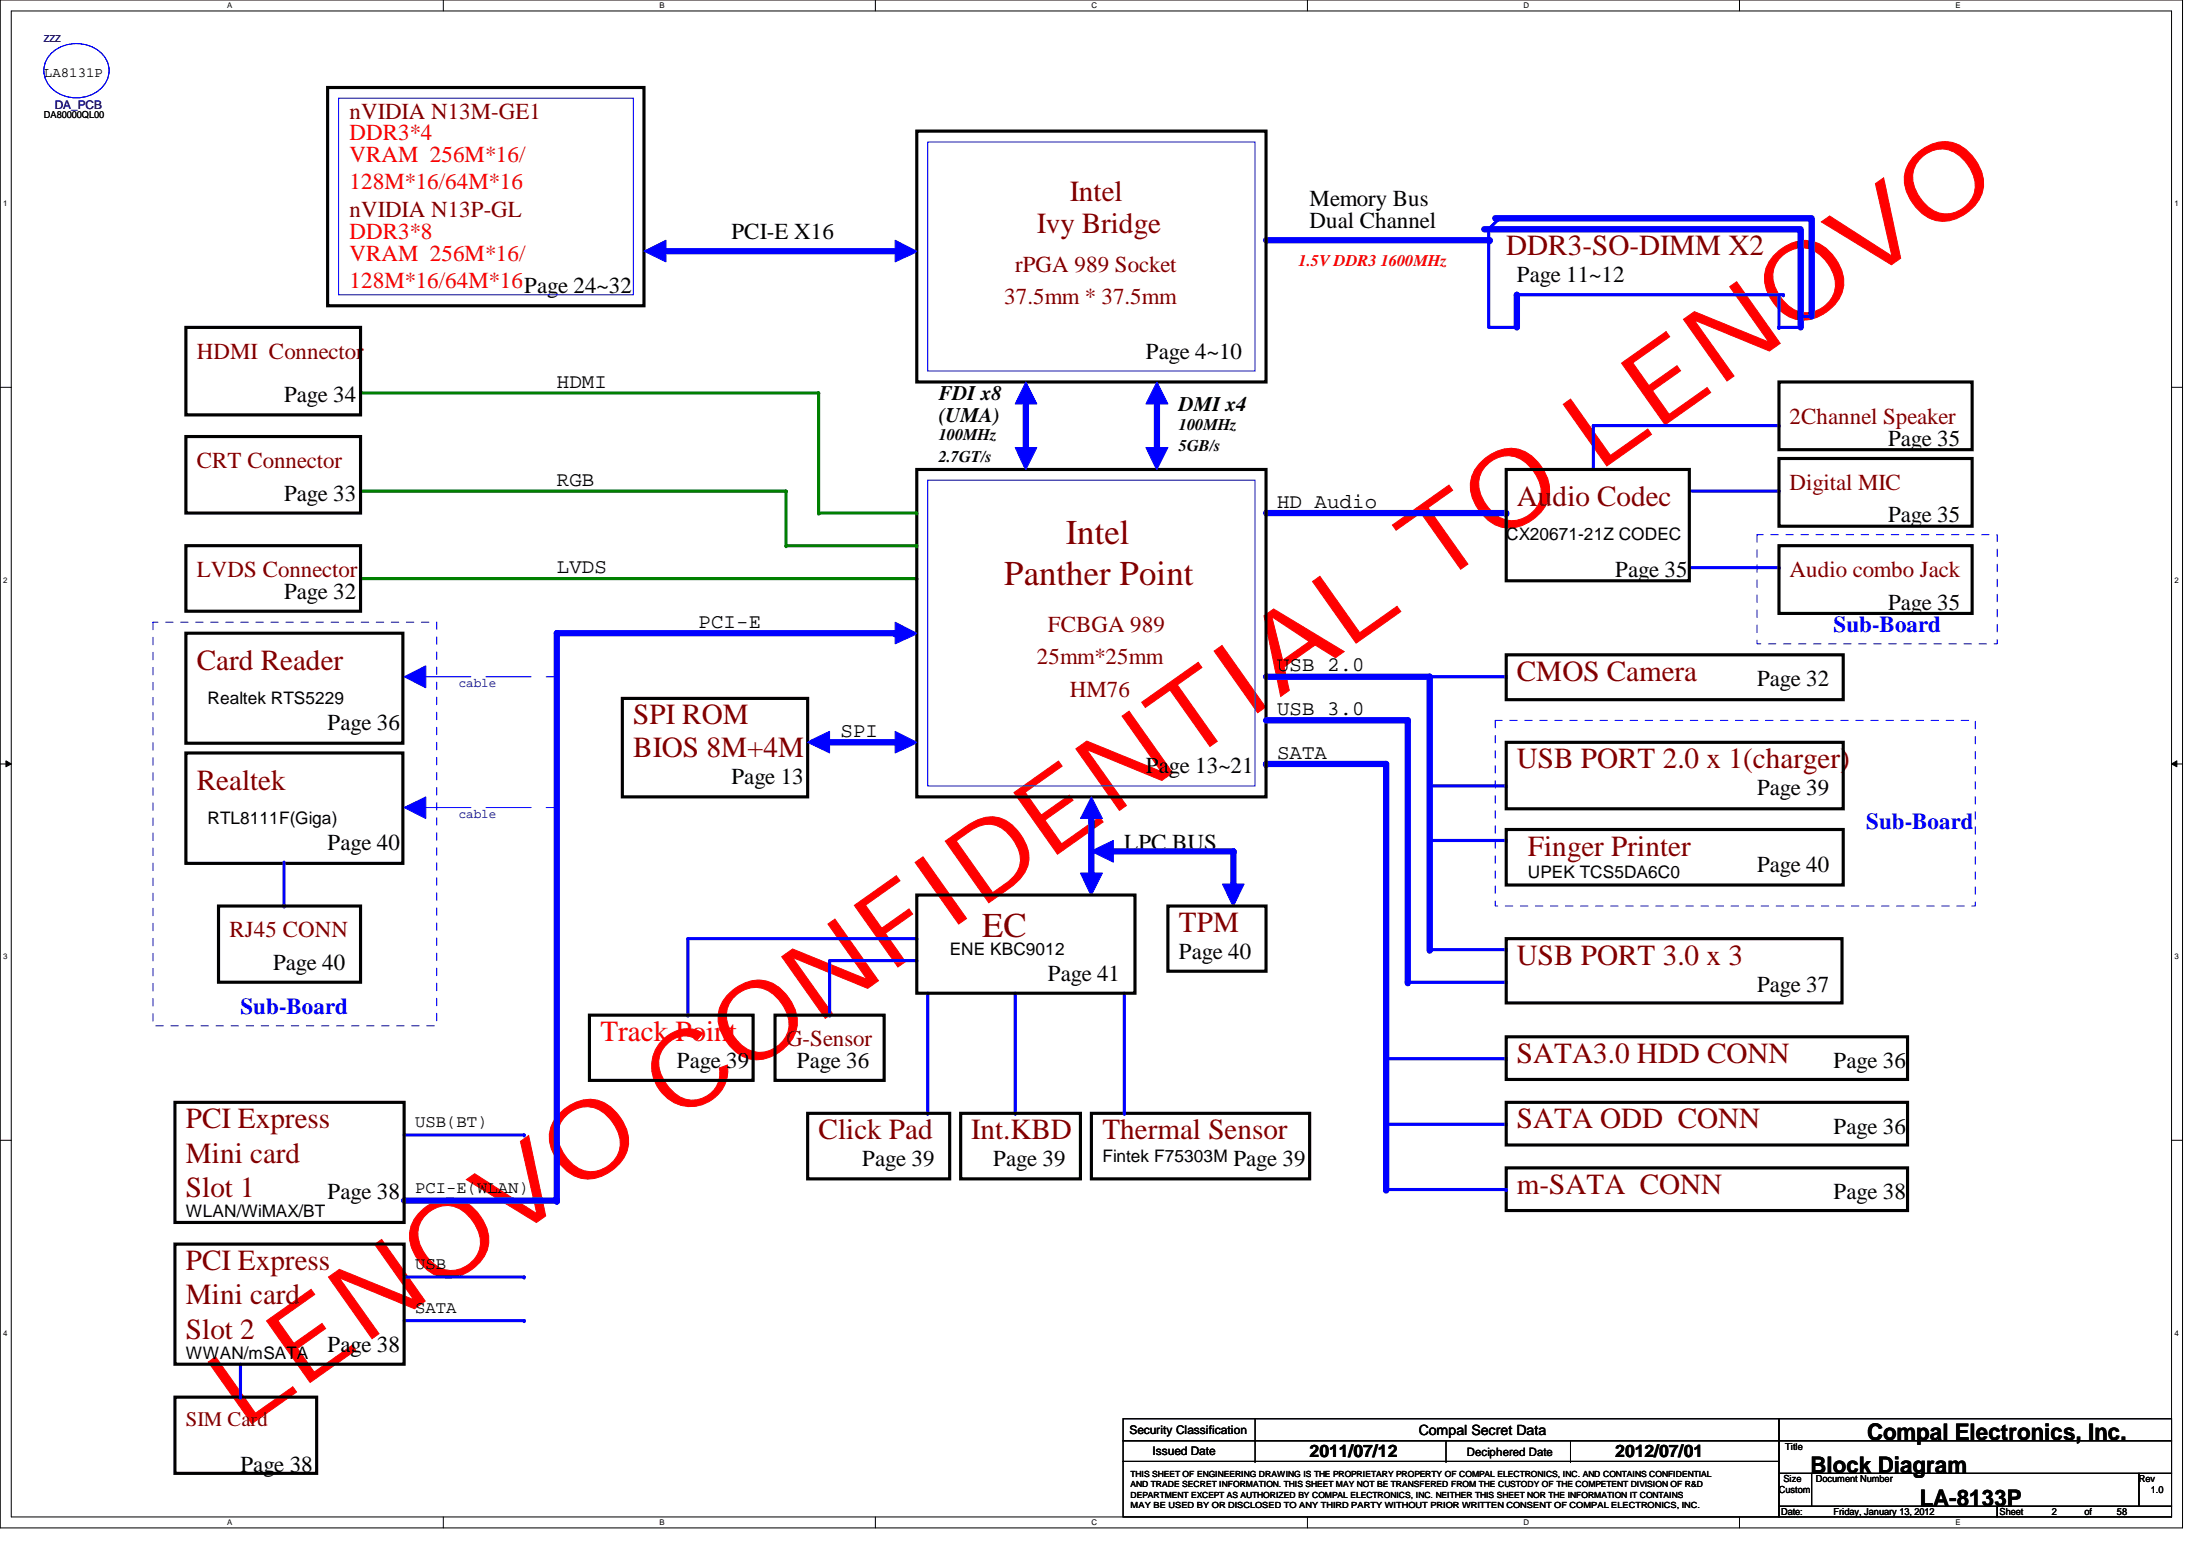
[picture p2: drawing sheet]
<svg xmlns="http://www.w3.org/2000/svg" width="297mm" height="210mm" viewBox="0 0 297 210" stroke-linecap="round" stroke-linejoin="round" font-family="sans-serif">
<path d="M0 0h294.7v206.2h-294.7zM1.5 1.5h291.7v203.3h-291.7z" fill="none" stroke="#000" stroke-width=".14"/>
<g fill="#fff">
<path d="M30.7 .2h.7v1.2h-.7z"/>
<path d="M30.7 204.9h.7v1.2h-.7z"/>
</g>
<path d="M59.9 0v1.5M59.9 204.8v1.4" fill="none" stroke="#000" stroke-width=".14"/>
<g fill="#fff">
<path d="M89 .2h.7v1.2h-.7z"/>
<path d="M89 204.9h.7v1.2h-.7z"/>
</g>
<path d="M118.2 0v1.5M118.2 204.8v1.4" fill="none" stroke="#000" stroke-width=".14"/>
<g fill="#fff">
<path d="M147.4 .2h.7v1.2h-.7z"/>
<path d="M147.4 204.9h.7v1.2h-.7z"/>
</g>
<path d="M176.5 0v1.5M176.5 204.8v1.4" fill="none" stroke="#000" stroke-width=".14"/>
<g fill="#fff">
<path d="M205.7 .2h.8v1.2h-.8z"/>
<path d="M205.7 204.9h.8v1.2h-.8z"/>
</g>
<path d="M234.9 0v1.5M234.9 204.8v1.4" fill="none" stroke="#000" stroke-width=".14"/>
<g fill="#fff">
<path d="M264 .2h.7v1.2h-.7z"/>
<path d="M264 204.9h.7v1.2h-.7z"/>
<path d="M.4 26.9h.6v1.2h-.6z"/>
<path d="M293.6 26.9h.6v1.2h-.6z"/>
<path d="M.4 77.7h.6v1.2h-.6z"/>
<path d="M293.6 77.7h.6v1.2h-.6z"/>
</g>
<path d="M0 52.3h1.5M293.2 52.3h1.5" fill="none" stroke="#000" stroke-width=".14"/>
<g fill="#fff">
<path d="M.4 128.5h.6v1.2h-.6z"/>
<path d="M293.6 128.5h.6v1.2h-.6z"/>
</g>
<path d="M0 103.1h1.5M.8 102.7l.7 .4-.7 .4zM293.2 103.1l.7-.4v.8zM293.2 103.1h1.5" fill="none" stroke="#000" stroke-width=".14"/>
<path d="M.8 102.7l.7 .4-.7 .4zM293.2 103.1l.7-.4v.8z" fill="#000"/>
<g fill="#fff">
<path d="M.4 179.3h.6v1.2h-.6z"/>
<path d="M293.6 179.3h.6v1.2h-.6z"/>
</g>
<g fill="none" stroke="#000" stroke-width=".14">
<path d="M0 153.9h1.5M293.2 153.9h1.5M151.6 191.5h88.6v3h-88.6zM151.6 194.5h88.6v2.8h-88.6zM151.6 197.3h88.6v7.5h-88.6zM169.5 194.5h.1M169.5 197.3h.1M169.5 191.5v5.8M195.2 197.3h.1M195.2 194.5v2.8M212 197.3h.1M212 194.5v2.8"/>
<path d="M240.2 191.5h53v3h-53zM240.2 194.5h53v4.4h-53zM240.2 198.9h4.4v4.4h-4.4zM244.6 198.9h44.2v4.4h-44.2zM288.8 198.9h4.4v4.4h-4.4zM240.2 203.3h29.5v1.5h-29.5zM269.7 203.3h23.5v1.5h-23.5z"/>
</g>
<path d="M54.6 172.4h16.2" fill="none" stroke="#00f" stroke-width=".42"/>
<circle cx="70.8" cy="172.4" r=".21" fill="#00f"/>
<path d="M54.6 162.1h20.6" fill="none" stroke="#00f" stroke-width=".85"/>
<circle cx="75.2" cy="162.1" r=".42" fill="#00f"/>
<path d="M54.6 153.2h16.2" fill="none" stroke="#00f" stroke-width=".42"/>
<circle cx="70.8" cy="153.2" r=".21" fill="#00f"/>
<path d="M215.1 57.4h25.1" fill="none" stroke="#00f" stroke-width=".42"/>
<circle cx="240.2" cy="57.4" r=".21" fill="#00f"/>
<path d="M110.5 100.2h11.8" fill="none" stroke="#00f" stroke-width=".85"/>
<circle cx="110.5" cy="100.2" r=".42" fill="#00f"/>
<path d="M215.1 57.4v6" fill="none" stroke="#00f" stroke-width=".42"/>
<circle cx="215.1" cy="57.4" r=".21" fill="#00f"/>
<path d="M193 106.1h10.4" fill="none" stroke="#00f" stroke-width=".42"/>
<circle cx="203.4" cy="106.1" r=".21" fill="#00f"/>
<path d="M187.2 142.9h16.2" fill="none" stroke="#00f" stroke-width=".42"/>
<circle cx="203.4" cy="142.9" r=".21" fill="#00f"/>
<path d="M147.4 109v10.3" fill="none" stroke="#00f" stroke-width=".85"/>
<circle cx="147.4" cy="119.3" r=".42" fill="#00f"/>
<path d="M138.5 53v9" fill="none" stroke="#00f" stroke-width=".85"/>
<circle cx="138.5" cy="62" r=".42" fill="#00f"/>
<path d="M228.4 66.3h11.8" fill="none" stroke="#00f" stroke-width=".42"/>
<circle cx="240.2" cy="66.3" r=".21" fill="#00f"/>
<path d="M193 91.4h10.4" fill="none" stroke="#00f" stroke-width=".42"/>
<circle cx="203.4" cy="91.4" r=".21" fill="#00f"/>
<path d="M125.3 134.1v16.2" fill="none" stroke="#00f" stroke-width=".42"/>
<circle cx="125.3" cy="150.3" r=".21" fill="#00f"/>
<path d="M200.4 30.9h42.7v13.3" fill="none" stroke="#00f" stroke-width=".85"/>
<path d="M243.1 42.7h1.5" fill="none" stroke="#00f" stroke-width=".42"/>
<circle cx="244.6" cy="42.7" r=".21" fill="#00f"/>
<path d="M201 30.9v13.3h3.8" fill="none" stroke="#00f" stroke-width=".42"/>
<path d="M170.9 103.1h16.3" fill="none" stroke="#00f" stroke-width=".85"/>
<circle cx="170.9" cy="103.1" r=".42" fill="#00f"/>
<path d="M137.1 134.1v16.2" fill="none" stroke="#00f" stroke-width=".42"/>
<circle cx="137.1" cy="150.3" r=".21" fill="#00f"/>
<path d="M202.5 29.5l-1.5 1.4" fill="none" stroke="#00f" stroke-width=".42"/>
<circle cx="201" cy="30.9" r=".21" fill="#00f"/>
<path d="M204.8 39.8v4.4" fill="none" stroke="#00f" stroke-width=".85"/>
<circle cx="204.8" cy="39.8" r=".42" fill="#00f"/>
<path d="M240.2 44.2h2.9" fill="none" stroke="#00f" stroke-width=".42"/>
<circle cx="240.2" cy="44.2" r=".21" fill="#00f"/>
<path d="M204.8 39.8h36" fill="none" stroke="#00f" stroke-width=".42"/>
<circle cx="240.8" cy="39.8" r=".21" fill="#00f"/>
<path d="M201.9 29.5h42.7v13.2" fill="none" stroke="#00f" stroke-width=".85"/>
<path d="M240.2 39.8v4.4" fill="none" stroke="#00f" stroke-width=".42"/>
<circle cx="240.2" cy="44.2" r=".21" fill="#00f"/>
<path d="M170.9 32.4h30.2" fill="none" stroke="#00f" stroke-width=".85"/>
<circle cx="201.1" cy="32.4" r=".42" fill="#00f"/>
<path d="M170.9 69.3h32.5" fill="none" stroke="#00f" stroke-width=".85"/>
<circle cx="203.4" cy="69.3" r=".42" fill="#00f"/>
<path d="M170.9 91.4h22.1" fill="none" stroke="#00f" stroke-width=".85"/>
<circle cx="193" cy="91.4" r=".42" fill="#00f"/>
<path d="M156.2 53v9" fill="none" stroke="#00f" stroke-width=".85"/>
<circle cx="156.2" cy="62" r=".42" fill="#00f"/>
<path d="M228.4 76.6h11.8" fill="none" stroke="#00f" stroke-width=".42"/>
<circle cx="240.2" cy="76.6" r=".21" fill="#00f"/>
<path d="M187.2 151.8h16.2" fill="none" stroke="#00f" stroke-width=".42"/>
<circle cx="203.4" cy="151.8" r=".21" fill="#00f"/>
<path d="M112 129.7v7.3" fill="none" stroke="#00f" stroke-width=".42"/>
<circle cx="112" cy="137" r=".21" fill="#00f"/>
<path d="M112 129.7h11.8" fill="none" stroke="#00f" stroke-width=".42"/>
<circle cx="123.8" cy="129.7" r=".21" fill="#00f"/>
<path d="M75.2 85.5v76.6" fill="none" stroke="#00f" stroke-width=".85"/>
<circle cx="75.2" cy="162.1" r=".42" fill="#00f"/>
<path d="M54.6 178.3h16.2" fill="none" stroke="#00f" stroke-width=".42"/>
<circle cx="70.8" cy="178.3" r=".21" fill="#00f"/>
<path d="M92.9 126.7v10.3" fill="none" stroke="#00f" stroke-width=".42"/>
<circle cx="92.9" cy="137" r=".21" fill="#00f"/>
<path d="M92.9 126.7h30.9" fill="none" stroke="#00f" stroke-width=".42"/>
<circle cx="123.8" cy="126.7" r=".21" fill="#00f"/>
<path d="M193 91.4v36.8" fill="none" stroke="#00f" stroke-width=".85"/>
<circle cx="193" cy="128.2" r=".42" fill="#00f"/>
<path d="M187.2 103.1v57.5" fill="none" stroke="#00f" stroke-width=".85"/>
<circle cx="187.2" cy="160.6" r=".42" fill="#00f"/>
<path d="M193 113.5h10.4" fill="none" stroke="#00f" stroke-width=".42"/>
<circle cx="203.4" cy="113.5" r=".21" fill="#00f"/>
<path d="M88.4 33.9h33.9" fill="none" stroke="#00f" stroke-width=".85"/>
<circle cx="88.4" cy="33.9" r=".42" fill="#00f"/>
<path d="M48.7 66.3h57.4" fill="none" stroke="#008000" stroke-width=".42"/>
<circle cx="106.1" cy="66.3" r=".21" fill="#008000"/>
<path d="M48.7 53h61.8" fill="none" stroke="#008000" stroke-width=".42"/>
<circle cx="110.5" cy="53" r=".21" fill="#008000"/>
<path d="M110.5 53v16.3" fill="none" stroke="#008000" stroke-width=".42"/>
<circle cx="110.5" cy="69.3" r=".21" fill="#008000"/>
<path d="M48.7 78.1h75.1" fill="none" stroke="#008000" stroke-width=".42"/>
<circle cx="123.8" cy="78.1" r=".21" fill="#008000"/>
<path d="M193 128.2h10.4" fill="none" stroke="#00f" stroke-width=".42"/>
<circle cx="203.4" cy="128.2" r=".21" fill="#00f"/>
<path d="M190.1 132.6h13.3" fill="none" stroke="#00f" stroke-width=".42"/>
<circle cx="203.4" cy="132.6" r=".21" fill="#00f"/>
<g fill="none" stroke="#000" stroke-width=".42">
<path d="M44.2 11.8h42.7v29.5h-42.7zM123.8 17.7h47.1v33.9h-47.1zM25.1 44.2h23.6v11.8h-23.6zM25.1 58.9h23.6v10.4h-23.6zM25.1 73.7h23.6v8.8h-23.6zM123.8 63.4h47.1v44.2h-47.1zM203.4 63.4h24.7v15h-24.7zM240.2 73.7h26.1v9.1h-26.1zM84 94.3h25v13.3h-25zM203.4 88.4h45.5v6h-45.5zM203.4 100.2h45.5v9h-45.5zM203.4 112h45.5v7.5h-45.5z"/>
<path d="M79.6 137h22.1v8.8h-22.1zM104.6 137h14.8v8.8h-14.8zM203.4 126.7h45.3v8.7h-45.3zM203.4 140h54.2v5.7h-54.2zM109 150.3h19.2v8.8h-19.2zM129.7 150.3h16.2v8.8h-16.2zM147.4 150.3h29.4v8.8h-29.4zM203.4 148.8h54.2v5.8h-54.2z"/>
</g>
<path d="M154.7 60.4h3l-1.5 3z" fill-rule="evenodd" fill="#00f"/>
<path d="M154.7 60.4h3l-1.5 3z" fill="none" stroke="#00f" stroke-width=".14"/>
<path d="M156.2 51.6l1.5 2.9h-3z" fill-rule="evenodd" fill="#00f"/>
<path d="M156.2 51.6l1.5 2.9h-3z" fill="none" stroke="#00f" stroke-width=".14"/>
<path d="M138.5 51.6l1.5 2.9h-2.9z" fill-rule="evenodd" fill="#00f"/>
<path d="M138.5 51.6l1.5 2.9h-2.9z" fill="none" stroke="#00f" stroke-width=".14"/>
<path d="M137.1 60.4h2.9l-1.5 3z" fill-rule="evenodd" fill="#00f"/>
<path d="M137.1 60.4h2.9l-1.5 3z" fill="none" stroke="#00f" stroke-width=".14"/>
<path d="M147.4 107.6l1.4 2.9h-2.9z" fill-rule="evenodd" fill="#00f"/>
<path d="M147.4 107.6l1.4 2.9h-2.9z" fill="none" stroke="#00f" stroke-width=".14"/>
<path d="M145.9 117.9h2.9l-1.4 2.9z" fill-rule="evenodd" fill="#00f"/>
<path d="M145.9 117.9h2.9l-1.4 2.9z" fill="none" stroke="#00f" stroke-width=".14"/>
<path d="M120.9 32.4l2.9 1.5-.4 .3-2.5 1.1z" fill-rule="evenodd" fill="#00f"/>
<path d="M120.9 32.4l2.9 1.5-.4 .3-2.5 1.1z" fill="none" stroke="#00f" stroke-width=".14"/>
<path d="M86.9 33.9l3-1.5v2.9z" fill-rule="evenodd" fill="#00f"/>
<path d="M86.9 33.9l3-1.5v2.9z" fill="none" stroke="#00f" stroke-width=".14"/>
<path d="M120.9 98.7l2.9 1.5-.4 .3-2.5 1.1z" fill-rule="evenodd" fill="#00f"/>
<path d="M120.9 98.7l2.9 1.5-.4 .3-2.5 1.1z" fill="none" stroke="#00f" stroke-width=".14"/>
<path d="M109 100.2l3-1.5v2.9z" fill-rule="evenodd" fill="#00f"/>
<path d="M109 100.2l3-1.5v2.9z" fill="none" stroke="#00f" stroke-width=".14"/>
<path d="M120.9 84l2.9 1.5-.4 .3-2.5 1.1z" fill-rule="evenodd" fill="#00f"/>
<path d="M120.9 84l2.9 1.5-.4 .3-2.5 1.1z" fill="none" stroke="#00f" stroke-width=".14"/>
<path d="M151.8 134.1v16.2" fill="none" stroke="#00f" stroke-width=".42"/>
<circle cx="151.8" cy="150.3" r=".21" fill="#00f"/>
<path d="M123.8 120.8h29.4v13.3h-29.4zM23.6 188.6h19.2v10.3h-19.2z" fill="none" stroke="#000" stroke-width=".42"/>
<path d="M32.5 184.1v4.5" fill="none" stroke="#00f" stroke-width=".42"/>
<circle cx="32.5" cy="188.6" r=".21" fill="#00f"/>
<path d="M240.2 51.6h26.1v9.1h-26.1zM240.2 61.9h26.1v9.1h-26.1zM23.6 148.8h31v16.2h-31zM23.6 167.9h31v16.2h-31z" fill="none" stroke="#000" stroke-width=".42"/>
<path d="M170.9 97.2h19.2" fill="none" stroke="#00f" stroke-width=".85"/>
<circle cx="190.1" cy="97.2" r=".42" fill="#00f"/>
<path d="M190.1 97.2v35.4" fill="none" stroke="#00f" stroke-width=".85"/>
<circle cx="190.1" cy="132.6" r=".42" fill="#00f"/>
<path d="M203.4 157.6h54.2v5.8h-54.2z" fill="none" stroke="#000" stroke-width=".42"/>
<path d="M187.2 160.6h16.2" fill="none" stroke="#00f" stroke-width=".42"/>
<circle cx="203.4" cy="160.6" r=".21" fill="#00f"/>
<path d="M237.2 72.2h32.5v14.7h-32.5zM201.9 97.2h64.8v25.1h-64.8z" fill="none" stroke="#00f" stroke-width=".14" stroke-dasharray="1 1 1 1 1 1 1 1"/>
<path d="M150.3 114.9h16.2" fill="none" stroke="#00f" stroke-width=".85"/>
<circle cx="166.5" cy="114.9" r=".42" fill="#00f"/>
<path d="M165.1 119.3h2.9l-1.5 3z" fill-rule="evenodd" fill="#00f"/>
<path d="M165.1 119.3h2.9l-1.5 3z" fill="none" stroke="#00f" stroke-width=".14"/>
<path d="M147.4 114.9l2.9-1.4v2.9z" fill-rule="evenodd" fill="#00f"/>
<path d="M147.4 114.9l2.9-1.4v2.9z" fill="none" stroke="#00f" stroke-width=".14"/>
<path d="M157.7 122.3h13.2v8.8h-13.2z" fill="none" stroke="#000" stroke-width=".42"/>
<path d="M75.2 85.5h45.7" fill="none" stroke="#00f" stroke-width=".85"/>
<circle cx="120.9" cy="85.5" r=".42" fill="#00f"/>
<path d="M25.1 85.5h29.3v14.8h-29.3zM25.1 101.6h29.3v14.9h-29.3z" fill="none" stroke="#000" stroke-width=".42"/>
<path d="M20.7 84h38.3v54.5h-38.3z" fill="none" stroke="#00f" stroke-width=".14" stroke-dasharray="1 1 1 1 1 1 1 1"/>
<path d="M38.4 116.4v5.9" fill="none" stroke="#00f" stroke-width=".42"/>
<circle cx="38.4" cy="122.3" r=".21" fill="#00f"/>
<path d="M29.5 122.3h19.2v10.3h-19.2z" fill="none" stroke="#000" stroke-width=".42"/>
<path d="M54.6 109l2.9-1.4v2.9z" fill-rule="evenodd" fill="#00f"/>
<path d="M54.6 109l2.9-1.4v2.9z" fill="none" stroke="#00f" stroke-width=".14"/>
<path d="M54.6 91.4l2.9-1.5v2.9z" fill-rule="evenodd" fill="#00f"/>
<path d="M54.6 91.4l2.9-1.5v2.9z" fill="none" stroke="#00f" stroke-width=".14"/>
<path d="M57.5 91.4h17.7M75.2 91.4h.1M57.5 109h17.7M75.2 109h.1" fill="none" stroke="#00f" stroke-width=".14" stroke-dasharray="6.1 2"/>
<path d="M166.5 114.9v4.4" fill="none" stroke="#00f" stroke-width=".85"/>
<circle cx="166.5" cy="119.3" r=".42" fill="#00f"/>
<path d="M45.7 13.3h39.8v26.5h-39.8zM125.3 19.2h44.2v30.9h-44.2zM125.3 64.8h44.2v41.3h-44.2z" fill="none" stroke="#00f" stroke-width=".14"/>
<path d="M106.1 66.3v7.4" fill="none" stroke="#008000" stroke-width=".42"/>
<circle cx="106.1" cy="73.7" r=".21" fill="#008000"/>
<path d="M106.1 73.7h17.7" fill="none" stroke="#008000" stroke-width=".42"/>
<circle cx="123.8" cy="73.7" r=".21" fill="#008000"/>
<path d="M110.5 69.3h13.3" fill="none" stroke="#008000" stroke-width=".42"/>
<circle cx="123.8" cy="69.3" r=".21" fill="#008000"/>
<path d="M7.2 6.9a4.9 4.9 0 0 1 7.2 1.2 3.5 3.5 0 0 1-2.4 4.8 4.7 4.7 0 0 1-5.7-1.9 3.2 3.2 0 0 1 .9-4.1z" fill="none" stroke="#00f" stroke-width=".14"/>
<text font-size="14.4" fill="#f00" x="32.7" y="193.1" transform="rotate(-35 32.7 193.1)">LENOVO CONFIDENTIAL TO LENOVO</text>
<g font-size="4.7" fill="#800000">
<text x="143.9" y="73.4">Intel</text>
<text x="135.6" y="79">Panther Point</text>
<text x="132.6" y="126.5">EC</text>
</g>
<g font-size="3.9" fill="#800000">
<text x="144.4" y="27.1">Intel</text>
<text x="140" y="31.5">Ivy Bridge</text>
<text x="203.4" y="34.5">DDR3-SO-DIMM X2</text>
<text x="204.8" y="68.3">Audio Codec</text>
<text x="26.6" y="90.4">Card Reader</text>
<text x="204.8" y="91.9">CMOS Camera</text>
<text x="85.5" y="97.8">SPI ROM</text>
<text x="26.6" y="106.6">Realtek</text>
<text x="85.5" y="102.2">BIOS 8M+4M</text>
<text x="204.8" y="103.7">USB PORT 2.0 x 1(charger)</text>
<text x="206.3" y="115.5">Finger Printer</text>
<text x="159.2" y="125.8">TPM</text>
<text x="204.8" y="130.2">USB PORT 3.0 x 3</text>
<text x="204.8" y="143.5">SATA3.0 HDD CONN</text>
<text x="25.1" y="152.3">PCI Express</text>
<text x="110.5" y="153.8">Click Pad</text>
<text x="131.1" y="153.8">Int.KBD</text>
<text x="148.8" y="153.8">Thermal Sensor</text>
<text x="204.8" y="152.3">SATA ODD CONN</text>
<text x="25.1" y="156.9">Mini card</text>
<text x="25.1" y="161.5">Slot 1</text>
<text x="204.8" y="161.2">m-SATA CONN</text>
<text x="25.1" y="171.4">PCI Express</text>
<text x="25.1" y="176.1">Mini card</text>
<text x="25.1" y="180.7">Slot 2</text>
</g>
<text font-size="3.9" fill="#f00" x="81.1" y="140.5">Track Point</text>
<g font-size="3.1" fill="#800000">
<text x="47.2" y="16">nVIDIA N13M-GE1</text>
<text x="47.2" y="29.3">nVIDIA N13P-GL</text>
<text x="135.6" y="41.1">37.5mm * 37.5mm</text>
<text x="137.1" y="36.7">rPGA 989 Socket</text>
<text x="26.6" y="48.4">HDMI Connector</text>
<text x="241.6" y="57.3">2Channel Speaker</text>
<text x="26.6" y="63.2">CRT Connector</text>
<text x="241.6" y="66.1">Digital MIC</text>
<text x="26.6" y="77.9">LVDS Connector</text>
<text x="241.6" y="77.9">Audio combo Jack</text>
<text x="140" y="89.7">25mm*25mm</text>
<text x="141.5" y="85.3">FCBGA 989</text>
<text x="144.4" y="94.1">HM76</text>
<text x="31" y="126.5">RJ45 CONN</text>
<text x="106.1" y="141.2">G-Sensor</text>
</g>
<g font-size="3.1" fill="#f00">
<text x="47.2" y="19">DDR3*4</text>
<text x="47.2" y="21.9">VRAM 256M*16/</text>
<text x="47.2" y="25.6">128M*16/64M*16</text>
<text x="47.2" y="32.2">DDR3*8</text>
<text x="47.2" y="35.2">VRAM 256M*16/</text>
<text x="47.2" y="38.8">128M*16/64M*16Page 24~32</text>
</g>
<g font-size="3.1">
<text x="176.8" y="27.8">Memory Bus</text>
<text x="98.8" y="32.2">PCI-E X16</text>
<text x="176.8" y="30.7">Dual Channel</text>
<text x="204.8" y="38.1">Page 11~12</text>
<text x="154.7" y="48.4">Page 4~10</text>
<text x="38.4" y="54.3">Page 34</text>
<text x="254.9" y="60.2">Page 35</text>
<text x="38.4" y="67.6">Page 33</text>
<text x="254.9" y="70.5">Page 35</text>
<text x="218.1" y="77.9">Page 35</text>
<text x="38.4" y="80.9">Page 32</text>
<text x="254.9" y="82.3">Page 35</text>
<text x="237.2" y="92.6">Page 32</text>
<text x="44.2" y="98.5">Page 36</text>
<text x="98.8" y="105.9">Page 13</text>
<text x="154.7" y="104.4">Page 13~21</text>
<text x="237.2" y="107.4">Page 39</text>
<text x="44.2" y="114.7">Page 40</text>
<text x="151.8" y="114.7">LPC BUS</text>
<text x="237.2" y="117.7">Page 40</text>
<text x="36.9" y="130.9">Page 40</text>
<text x="159.2" y="129.5">Page 40</text>
<text x="141.5" y="132.4">Page 41</text>
<text x="237.2" y="133.9">Page 37</text>
<text x="91.4" y="144.2">Page 39</text>
<text x="107.6" y="144.2">Page 36</text>
<text x="247.6" y="144.2">Page 36</text>
<text x="247.6" y="153">Page 36</text>
<text x="44.2" y="161.9">Page 38</text>
<text x="116.4" y="157.4">Page 39</text>
<text x="134.1" y="157.4">Page 39</text>
<text x="166.5" y="157.4">Page 39</text>
<text x="247.6" y="161.9">Page 38</text>
<text x="44.2" y="182.5">Page 38</text>
<text x="252.1" y="194.4">Compal Electronics, Inc.</text>
<text x="32.5" y="198.7">Page 38</text>
<text x="244.5" y="198.8">Block Diagram</text>
<text x="259.2" y="203.2">LA-8133P</text>
</g>
<g font-size="3.1" fill="#00f">
<text x="247.6" y="85.3">Sub-Board</text>
<text x="252" y="111.8">Sub-Board</text>
<text x="32.5" y="136.9">Sub-Board</text>
</g>
<g font-size="2.8">
<text x="75.2" y="52.3">HDMI</text>
<text x="126.7" y="54.1">FDI x8</text>
<text x="126.7" y="57">(UMA)</text>
<text x="159.2" y="55.5">DMI x4</text>
<text x="75.2" y="65.6">RGB</text>
<text x="172.4" y="68.5">HD Audio</text>
<text x="75.2" y="77.4">LVDS</text>
<text x="94.3" y="84.8">PCI-E</text>
<text x="172.4" y="90.6">USB 2.0</text>
<text x="113.5" y="99.5">SPI</text>
<text x="172.4" y="96.5">USB 3.0</text>
<text x="172.4" y="102.4">SATA</text>
</g>
<text font-size="2.8" fill="#800000" x="25.1" y="192.5">SIM Card</text>
<g font-size="2.3">
<text x="203.4" y="72.9">CX20671-21Z CODEC</text>
<text x="28" y="95">Realtek RTS5229</text>
<text x="28" y="111.2">RTL8111F(Giga)</text>
<text x="206.3" y="118.5">UPEK TCS5DA6C0</text>
<text x="128.2" y="128.9">ENE KBC9012</text>
<text x="56" y="152.2">USB(BT)</text>
<text x="56" y="161">PCI-E(WLAN)</text>
<text x="148.8" y="156.8">Fintek F75303M</text>
<text x="25.1" y="164.2">WLAN/WiMAX/BT</text>
<text x="56" y="171.3">USB</text>
<text x="56" y="177.2">SATA</text>
<text x="25.1" y="183.4">WWAN/mSATA</text>
<text x="176.8" y="196.6">2011/07/12</text>
<text x="218.1" y="196.6">2012/07/01</text>
</g>
<text font-size="2.2" fill="#f00" x="175.3" y="35.9">1.5V DDR3 1600MHz</text>
<g font-size="2.2">
<text x="126.7" y="59.4">100MHz</text>
<text x="159.2" y="58">100MHz</text>
<text x="126.7" y="62.4">2.7GT/s</text>
<text x="159.2" y="60.9">5GB/s</text>
</g>
<g font-size="1.9">
<text x="5.9" y="10.3">LA8131P</text>
<text x="191.6" y="193.7">Compal Secret Data</text>
</g>
<g font-size="1.7" fill="#000080">
<text x="61.9" y="92.8">cable</text>
<text x="61.9" y="110.4">cable</text>
</g>
<text font-size="1.6" fill="#000080" x="7.4" y="14.7">DA_PCB</text>
<g font-size="1.6">
<text x="152.5" y="193.5">Security Classification</text>
<text x="155.6" y="196.3">Issued Date</text>
<text x="198" y="196.5">Deciphered Date</text>
</g>
<text font-size="1.3" fill="#000080" x="5.9" y="5.6">ZZZ</text>
<g font-size="1.3">
<text x="5.9" y="15.9">DA80000QL00</text>
<text x="241" y="195.8">Title</text>
<text x="240.2" y="201.5">Custom</text>
<text x="240.8" y="200.1">Size</text>
<text x="245.2" y="200.1">Document Number</text>
<text x="288.8" y="200.1">Rev</text>
<text x="290.4" y="201.5">1.0</text>
<text x="240.5" y="204.5">Date:</text>
<text x="247.6" y="204.5">Friday, January 13, 2012</text>
<text x="270" y="204.5">Sheet</text>
<text x="277" y="204.5">2</text>
<text x="281.4" y="204.5">of</text>
<text x="285.8" y="204.5">58</text>
</g>
<g font-size="1.1">
<text x="30.7" y="1.1">A</text>
<text x="89" y="1.1">B</text>
<text x="147.4" y="1.1">C</text>
<text x="205.7" y="1.1">D</text>
<text x="264" y="1.1">E</text>
<text x=".4" y="27.9">1</text>
<text x="293.6" y="27.9">1</text>
<text x=".4" y="78.7">2</text>
<text x="293.6" y="78.7">2</text>
<text x=".4" y="129.5">3</text>
<text x="293.6" y="129.5">3</text>
<text x=".4" y="180.3">4</text>
<text x="293.6" y="180.3">4</text>
<text x="152.7" y="202.2">DEPARTMENT EXCEPT AS AUTHORIZED BY COMPAL ELECTRONICS, INC. NEITHER THIS SHEET NOR THE INFORMATION IT CONTAINS</text>
<text x="152.7" y="199.4">THIS SHEET OF ENGINEERING DRAWING IS THE PROPRIETARY PROPERTY OF COMPAL ELECTRONICS, INC. AND CONTAINS CONFIDENTIAL</text>
<text x="152.7" y="203.6">MAY BE USED BY OR DISCLOSED TO ANY THIRD PARTY WITHOUT PRIOR WRITTEN CONSENT OF COMPAL ELECTRONICS, INC.</text>
<text x="152.7" y="200.8">AND TRADE SECRET INFORMATION. THIS SHEET MAY NOT BE TRANSFERED FROM THE CUSTODY OF THE COMPETENT DIVISION OF R&amp;D</text>
<text x="30.7" y="205.9">A</text>
<text x="89" y="205.9">B</text>
<text x="147.4" y="205.9">C</text>
<text x="205.7" y="205.9">D</text>
<text x="264" y="205.9">E</text>
</g>
</svg>
